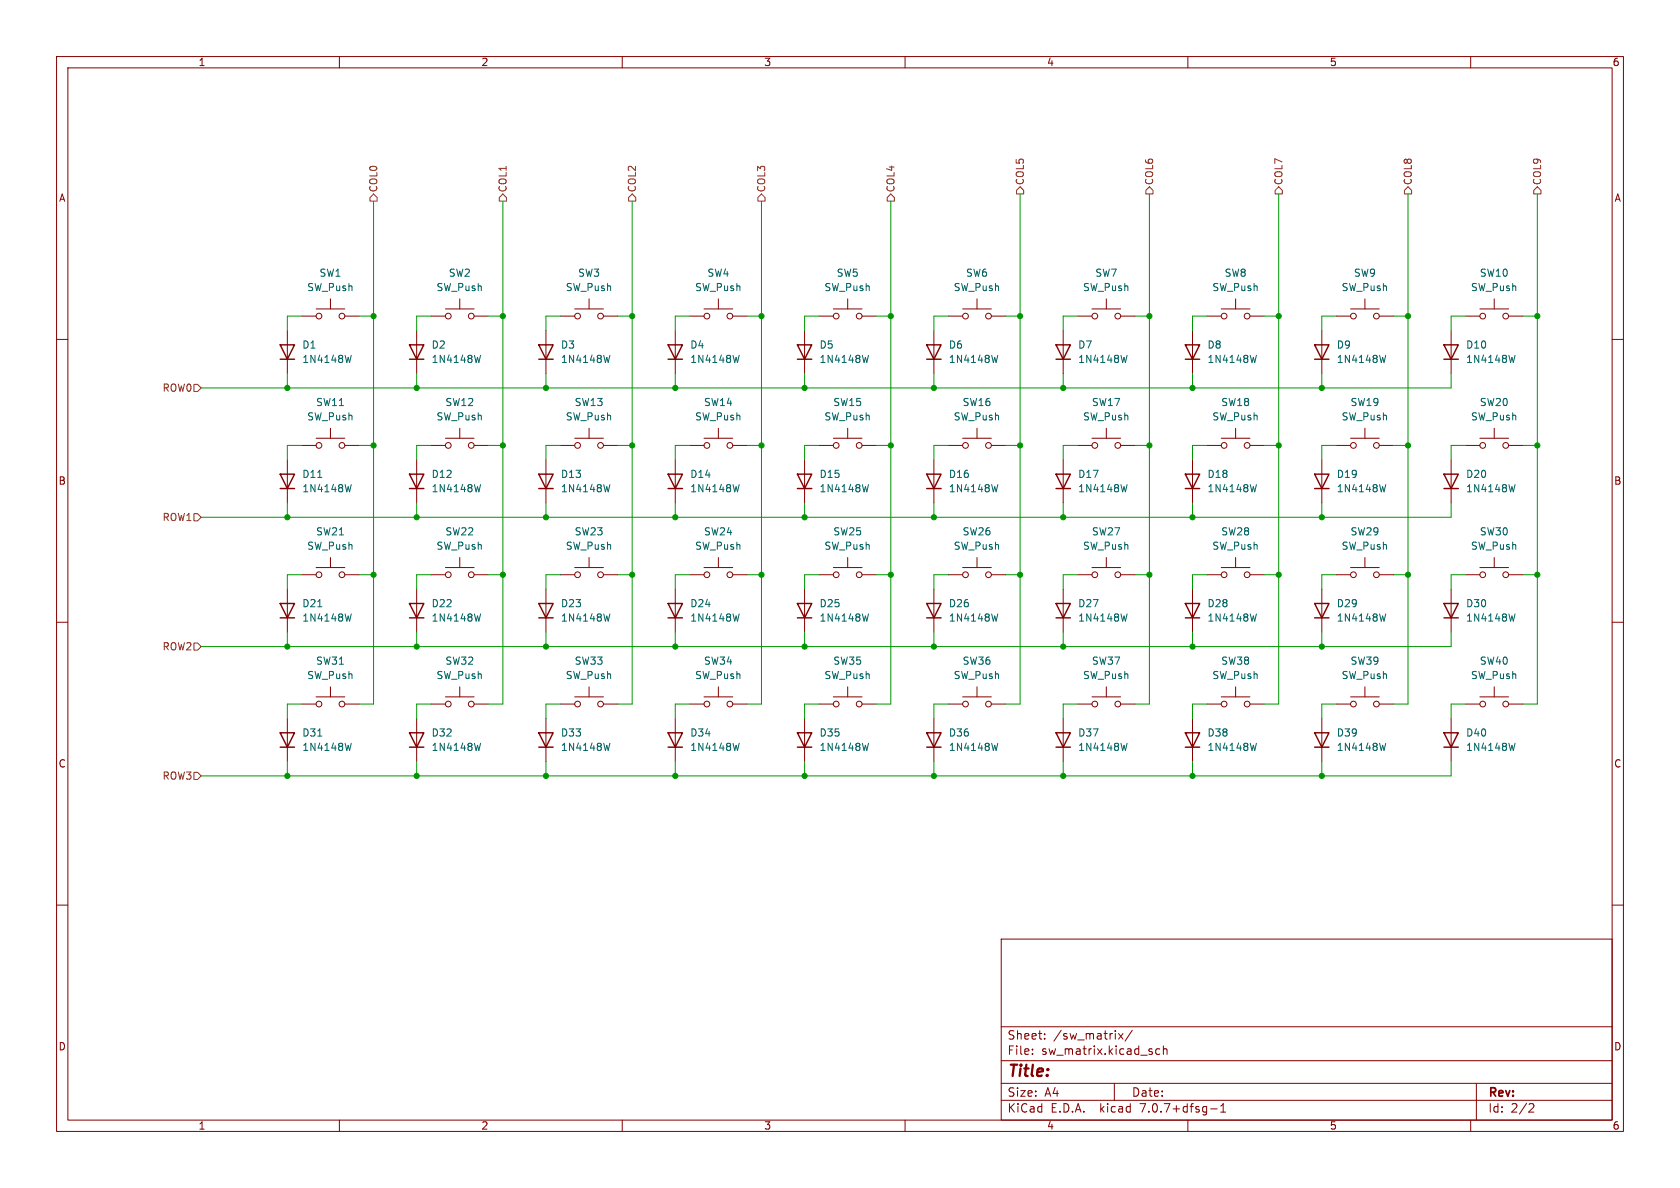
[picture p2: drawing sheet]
<svg xmlns="http://www.w3.org/2000/svg" width="297mm" height="210mm" viewBox="0 0 297 210" stroke-linecap="round" stroke-linejoin="round" font-family="sans-serif">
<g fill="none" stroke="#840000" stroke-width=".18">
<path d="M10 10h277v190h-277zM12 12h273v186h-273zM60 10v2M110 10v2M160 10v2M210 10v2M260 10v2M10 60h2M50.8 58.4v7.6M53.3 55.9h2.6M55.9 54.6h5.1M58.4 52.8v1.8"/>
<path d="M61 55.9h2.5M73.7 58.4v7.6M76.2 55.9h2.5M78.7 54.6h5.1M81.3 52.8v1.8M83.8 55.9h2.6M96.5 58.4v7.6M99.1 55.9h2.5M101.6 54.6h5.1M104.1 52.8v1.8M106.7 55.9h2.5M119.4 58.4v7.6"/>
<path d="M121.9 55.9h2.6M124.5 54.6h5M127 52.8v1.8M129.5 55.9h2.6M142.2 58.4v7.6M144.8 55.9h2.5M147.3 54.6h5.1M149.9 52.8v1.8M152.4 55.9h2.5M165.1 58.4v7.6M167.6 55.9h2.6M170.2 54.6h5.1"/>
<path d="M172.7 52.8v1.8M175.3 55.9h2.5M188 58.4v7.6M190.5 55.9h2.5M193 54.6h5.1M195.6 52.8v1.8M198.1 55.9h2.6M210.8 58.4v7.6M213.4 55.9h2.5M215.9 54.6h5.1M218.4 52.8v1.8M221 55.9h2.5"/>
<path d="M233.7 58.4v7.6M236.2 55.9h2.6M238.8 54.6h5M241.3 52.8v1.8M243.8 55.9h2.6M256.5 58.4v7.6M259.1 55.9h2.5M261.6 54.6h5.1M264.2 52.8v1.8M266.7 55.9h2.5M285 60h2M53.3 78.7h2.6"/>
<path d="M55.9 77.5h5.1M58.4 75.7v1.8M61 78.7h2.5M76.2 78.7h2.5M78.7 77.5h5.1M81.3 75.7v1.8M83.8 78.7h2.6M99.1 78.7h2.5M101.6 77.5h5.1M104.1 75.7v1.8M106.7 78.7h2.5M121.9 78.7h2.6"/>
<path d="M124.5 77.5h5M127 75.7v1.8M129.5 78.7h2.6M144.8 78.7h2.5M147.3 77.5h5.1M149.9 75.7v1.8M152.4 78.7h2.5M167.6 78.7h2.6M170.2 77.5h5.1M172.7 75.7v1.8M175.3 78.7h2.5M190.5 78.7h2.5"/>
<path d="M193 77.5h5.1M195.6 75.7v1.8M198.1 78.7h2.6M213.4 78.7h2.5M215.9 77.5h5.1M218.4 75.7v1.8M221 78.7h2.5M236.2 78.7h2.6M238.8 77.5h5M241.3 75.7v1.8M243.8 78.7h2.6M259.1 78.7h2.5"/>
<path d="M261.6 77.5h5.1M264.2 75.7v1.8M266.7 78.7h2.5M50.8 81.3v7.6M58.4 98.6v1.7M73.7 81.3v7.6M81.3 98.6v1.7M96.5 81.3v7.6M104.1 98.6v1.7M119.4 81.3v7.6M127 98.6v1.7M142.2 81.3v7.6"/>
<path d="M149.9 98.6v1.7M165.1 81.3v7.6M172.7 98.6v1.7M188 81.3v7.6M195.6 98.6v1.7M210.8 81.3v7.6M218.4 98.6v1.7M233.7 81.3v7.6M241.3 98.6v1.7M256.5 81.3v7.6M264.2 98.6v1.7M10 110h2"/>
<path d="M50.8 104.1v7.7M53.3 101.6h2.6M55.9 100.3h5.1M61 101.6h2.5M73.7 104.1v7.7M76.2 101.6h2.5M78.7 100.3h5.1M83.8 101.6h2.6M96.5 104.1v7.7M99.1 101.6h2.5M101.6 100.3h5.1M106.7 101.6h2.5"/>
<path d="M119.4 104.1v7.7M121.9 101.6h2.6M124.5 100.3h5M129.5 101.6h2.6M142.2 104.1v7.7M144.8 101.6h2.5M147.3 100.3h5.1M152.4 101.6h2.5M165.1 104.1v7.7M167.6 101.6h2.6M170.2 100.3h5.1M175.3 101.6h2.5"/>
<path d="M188 104.1v7.7M190.5 101.6h2.5M193 100.3h5.1M198.1 101.6h2.6M210.8 104.1v7.7M213.4 101.6h2.5M215.9 100.3h5.1M221 101.6h2.5M233.7 104.1v7.7M236.2 101.6h2.6M238.8 100.3h5M243.8 101.6h2.6"/>
<path d="M256.5 104.1v7.7M259.1 101.6h2.5M261.6 100.3h5.1M266.7 101.6h2.5M285 110h2M50.8 127v7.6M53.3 124.5h2.6M55.9 123.2h5.1M58.4 121.4v1.8M61 124.5h2.5M73.7 127v7.6M76.2 124.5h2.5"/>
<path d="M78.7 123.2h5.1M81.3 121.4v1.8M83.8 124.5h2.6M96.5 127v7.6M99.1 124.5h2.5M101.6 123.2h5.1M104.1 121.4v1.8M106.7 124.5h2.5M119.4 127v7.6M121.9 124.5h2.6M124.5 123.2h5M127 121.4v1.8"/>
<path d="M129.5 124.5h2.6M142.2 127v7.6M144.8 124.5h2.5M147.3 123.2h5.1M149.9 121.4v1.8M152.4 124.5h2.5M165.1 127v7.6M167.6 124.5h2.6M170.2 123.2h5.1M172.7 121.4v1.8M175.3 124.5h2.5M188 127v7.6"/>
<path d="M190.5 124.5h2.5M193 123.2h5.1M195.6 121.4v1.8M198.1 124.5h2.6M210.8 127v7.6M213.4 124.5h2.5M215.9 123.2h5.1M218.4 121.4v1.8M221 124.5h2.5M233.7 127v7.6M236.2 124.5h2.6M238.8 123.2h5"/>
<path d="M241.3 121.4v1.8M243.8 124.5h2.6M256.5 127v7.6M259.1 124.5h2.5M261.6 123.2h5.1M264.2 121.4v1.8M266.7 124.5h2.5M10 160h2M285 160h2M177 166h108v32h-108zM60 198v2M110 198v2"/>
<path d="M160 198v2M177 194.5h108M177 191.5h108M177 187.5h108M177 181.5h108M182.5 186.3v.1M182.5 185.5v.1M184.7 183.6v.1M184.7 182.8v.1M197 191.5v3M197.7 182.7l.8 1M198.5 182.7l-.8 1"/>
<path d="M200.2 182.1l-1.3 2M205 185.5l-.4-.1-.3 .3v.4l.2 .2h.5M205.7 185.5l.2-.1 .3 .1 .1 .9M205.7 184.9v1.5M210 198v2M214 196h1.2M215.8 196.6h.9M215.8 195.5l.4-.4v1.5M260 198v2M261 191.5v6.5M270.5 195.1l.5 .1 .2 .3-1 1.1h1"/>
<circle cx="56.4" cy="55.9" r=".51"/>
<circle cx="60.5" cy="55.9" r=".51"/>
<circle cx="79.2" cy="55.9" r=".51"/>
<circle cx="83.3" cy="55.9" r=".51"/>
<circle cx="102.1" cy="55.9" r=".51"/>
<circle cx="106.2" cy="55.9" r=".51"/>
<circle cx="125" cy="55.9" r=".51"/>
<circle cx="129" cy="55.9" r=".51"/>
<circle cx="147.8" cy="55.9" r=".51"/>
<circle cx="151.9" cy="55.9" r=".51"/>
<circle cx="170.7" cy="55.9" r=".51"/>
<circle cx="174.8" cy="55.9" r=".51"/>
<circle cx="193.5" cy="55.9" r=".51"/>
<circle cx="197.6" cy="55.9" r=".51"/>
<circle cx="216.4" cy="55.9" r=".51"/>
<circle cx="220.5" cy="55.9" r=".51"/>
<circle cx="239.3" cy="55.9" r=".51"/>
<circle cx="243.3" cy="55.9" r=".51"/>
<circle cx="262.1" cy="55.9" r=".51"/>
<circle cx="266.2" cy="55.9" r=".51"/>
<circle cx="56.4" cy="78.7" r=".51"/>
<circle cx="60.5" cy="78.7" r=".51"/>
<circle cx="79.2" cy="78.7" r=".51"/>
<circle cx="83.3" cy="78.7" r=".51"/>
<circle cx="102.1" cy="78.7" r=".51"/>
<circle cx="106.2" cy="78.7" r=".51"/>
<circle cx="125" cy="78.7" r=".51"/>
<circle cx="129" cy="78.7" r=".51"/>
<circle cx="147.8" cy="78.7" r=".51"/>
<circle cx="151.9" cy="78.7" r=".51"/>
<circle cx="170.7" cy="78.7" r=".51"/>
<circle cx="174.8" cy="78.7" r=".51"/>
<circle cx="193.5" cy="78.7" r=".51"/>
<circle cx="197.6" cy="78.7" r=".51"/>
<circle cx="216.4" cy="78.7" r=".51"/>
<circle cx="220.5" cy="78.7" r=".51"/>
<circle cx="239.3" cy="78.7" r=".51"/>
<circle cx="243.3" cy="78.7" r=".51"/>
<circle cx="262.1" cy="78.7" r=".51"/>
<circle cx="266.2" cy="78.7" r=".51"/>
<circle cx="56.4" cy="101.6" r=".51"/>
<circle cx="60.5" cy="101.6" r=".51"/>
<circle cx="79.2" cy="101.6" r=".51"/>
<circle cx="83.3" cy="101.6" r=".51"/>
<circle cx="102.1" cy="101.6" r=".51"/>
<circle cx="106.2" cy="101.6" r=".51"/>
<circle cx="125" cy="101.6" r=".51"/>
<circle cx="129" cy="101.6" r=".51"/>
<circle cx="147.8" cy="101.6" r=".51"/>
<circle cx="151.9" cy="101.6" r=".51"/>
<circle cx="170.7" cy="101.6" r=".51"/>
<circle cx="174.8" cy="101.6" r=".51"/>
<circle cx="193.5" cy="101.6" r=".51"/>
<circle cx="197.6" cy="101.6" r=".51"/>
<circle cx="216.4" cy="101.6" r=".51"/>
<circle cx="220.5" cy="101.6" r=".51"/>
<circle cx="239.3" cy="101.6" r=".51"/>
<circle cx="243.3" cy="101.6" r=".51"/>
<circle cx="262.1" cy="101.6" r=".51"/>
<circle cx="266.2" cy="101.6" r=".51"/>
<circle cx="56.4" cy="124.5" r=".51"/>
<circle cx="60.5" cy="124.5" r=".51"/>
<circle cx="79.2" cy="124.5" r=".51"/>
<circle cx="83.3" cy="124.5" r=".51"/>
<circle cx="102.1" cy="124.5" r=".51"/>
<circle cx="106.2" cy="124.5" r=".51"/>
<circle cx="125" cy="124.5" r=".51"/>
<circle cx="129" cy="124.5" r=".51"/>
<circle cx="147.8" cy="124.5" r=".51"/>
<circle cx="151.9" cy="124.5" r=".51"/>
<circle cx="170.7" cy="124.5" r=".51"/>
<circle cx="174.8" cy="124.5" r=".51"/>
<circle cx="193.5" cy="124.5" r=".51"/>
<circle cx="197.6" cy="124.5" r=".51"/>
<circle cx="216.4" cy="124.5" r=".51"/>
<circle cx="220.5" cy="124.5" r=".51"/>
<circle cx="239.3" cy="124.5" r=".51"/>
<circle cx="243.3" cy="124.5" r=".51"/>
<circle cx="262.1" cy="124.5" r=".51"/>
<circle cx="266.2" cy="124.5" r=".51"/>
</g>
<g fill="none" stroke="#840000" stroke-width=".25">
<path d="M49.5 61h2.6l-1.3 2.5zM49.5 63.5h2.6M72.4 61h2.5l-1.2 2.5zM72.4 63.5h2.5M95.2 61h2.6l-1.3 2.5zM95.2 63.5h2.6M118.1 61h2.5l-1.2 2.5zM118.1 63.5h2.5M141 61h2.5l-1.3 2.5zM141 63.5h2.5M163.8 61h2.6l-1.3 2.5zM163.8 63.5h2.6"/>
<path d="M186.7 61h2.5l-1.2 2.5zM186.7 63.5h2.5M209.5 61h2.6l-1.3 2.5zM209.5 63.5h2.6M232.4 61h2.5l-1.2 2.5zM232.4 63.5h2.5M255.3 61h2.5l-1.3 2.5zM255.3 63.5h2.5M49.5 83.8h2.6l-1.3 2.6zM49.5 86.4h2.6M72.4 83.8h2.5l-1.2 2.6zM72.4 86.4h2.5"/>
<path d="M95.2 83.8h2.6l-1.3 2.6zM95.2 86.4h2.6M118.1 83.8h2.5l-1.2 2.6zM118.1 86.4h2.5M141 83.8h2.5l-1.3 2.6zM141 86.4h2.5M163.8 83.8h2.6l-1.3 2.6zM163.8 86.4h2.6M186.7 83.8h2.5l-1.2 2.6zM186.7 86.4h2.5M209.5 83.8h2.6l-1.3 2.6zM209.5 86.4h2.6"/>
<path d="M232.4 83.8h2.5l-1.2 2.6zM232.4 86.4h2.5M255.3 83.8h2.5l-1.3 2.6zM255.3 86.4h2.5M49.5 106.7h2.6l-1.3 2.5zM49.5 109.2h2.6M72.4 106.7h2.5l-1.2 2.5zM72.4 109.2h2.5M95.2 106.7h2.6l-1.3 2.5zM95.2 109.2h2.6M118.1 106.7h2.5l-1.2 2.5zM118.1 109.2h2.5"/>
<path d="M141 106.7h2.5l-1.3 2.5zM141 109.2h2.5M163.8 106.7h2.6l-1.3 2.5zM163.8 109.2h2.6M186.7 106.7h2.5l-1.2 2.5zM186.7 109.2h2.5M209.5 106.7h2.6l-1.3 2.5zM209.5 109.2h2.6M232.4 106.7h2.5l-1.2 2.5zM232.4 109.2h2.5M255.3 106.7h2.5l-1.3 2.5zM255.3 109.2h2.5"/>
<path d="M49.5 129.5h2.6l-1.3 2.6zM49.5 132.1h2.6M72.4 129.5h2.5l-1.2 2.6zM72.4 132.1h2.5M95.2 129.5h2.6l-1.3 2.6zM95.2 132.1h2.6M118.1 129.5h2.5l-1.2 2.6zM118.1 132.1h2.5M141 129.5h2.5l-1.3 2.6zM141 132.1h2.5M163.8 129.5h2.6l-1.3 2.6zM163.8 132.1h2.6"/>
<path d="M186.7 129.5h2.5l-1.2 2.6zM186.7 132.1h2.5M209.5 129.5h2.6l-1.3 2.6zM209.5 132.1h2.6M232.4 129.5h2.5l-1.2 2.6zM232.4 132.1h2.5M255.3 129.5h2.5l-1.3 2.6zM255.3 132.1h2.5"/>
</g>
<g fill="none" stroke="#006464" stroke-width=".18">
<path d="M62.1 62.8l-.3 1.3M85 62.8l-.3 1.3M107.8 62.8l-.3 1.3M130.7 62.8l-.3 1.3M153.5 62.8l-.3 1.3M176.4 62.8l-.3 1.3M199.3 62.8l-.3 1.3M222.1 62.8l-.3 1.3M245 62.8l-.3 1.3M267.8 62.8l-.3 1.3M56.2 84.4h.7M62.1 85.7l-.3 1.2"/>
<path d="M85 85.7l-.3 1.2M107.8 85.7l-.3 1.2M130.7 85.7l-.3 1.2M153.5 85.7l-.3 1.2M176.4 85.7l-.3 1.2M199.3 85.7l-.3 1.2M222.1 85.7l-.3 1.2M245 85.7l-.3 1.2M267.8 85.7l-.3 1.2M56.2 107.3h.7M62.1 108.5l-.3 1.3M85 108.5l-.3 1.3"/>
<path d="M107.8 108.5l-.3 1.3M130.7 108.5l-.3 1.3M153.5 108.5l-.3 1.3M176.4 108.5l-.3 1.3M199.3 108.5l-.3 1.3M222.1 108.5l-.3 1.3M245 108.5l-.3 1.3M267.8 108.5l-.3 1.3M56.2 130.1h.7M62.1 131.4l-.3 1.3M85 131.4l-.3 1.3M107.8 131.4l-.3 1.3"/>
<path d="M130.7 131.4l-.3 1.3M153.5 131.4l-.3 1.3M176.4 131.4l-.3 1.3M199.3 131.4l-.3 1.3M222.1 131.4l-.3 1.3M245 131.4l-.3 1.3M267.8 131.4l-.3 1.3"/>
</g>
<g fill="none" stroke="#725600" stroke-width=".18">
<path d="M65.4 34.9l.6-.6 .7 .6v.7h-1.3zM88.9 34.3l.6 .6v.7h-1.2v-.7zM111.8 34.3l.6 .6v.7h-1.3v-.7zM134.6 34.3l.7 .6v.7h-1.3v-.7zM157.5 34.3l.6 .6v.7h-1.3v-.7zM180.3 33l.7 .7v.6h-1.3v-.6zM203.2 33l.6 .7v.6h-1.2v-.6zM226.1 33l.6 .7v.6h-1.3v-.6zM248.9 33l.7 .7v.6h-1.3v-.6zM271.8 33l.6 .7v.6h-1.3v-.6zM34.3 67.9h.6l.7 .7-.7 .6h-.6zM34.3 90.8h.6l.7 .6-.7 .7h-.6z"/>
<path d="M34.3 113.7h.6l.7 .6-.7 .6h-.6zM34.3 136.5h.6l.7 .7-.7 .6h-.6z"/>
</g>
<g fill="none" stroke="#009600" stroke-width=".18">
<path d="M66 35.6v88.9h-2.5M88.9 35.6v88.9h-2.5M111.8 35.6v88.9h-2.6M134.6 35.6v88.9h-2.5M157.5 35.6v88.9h-2.6M180.3 34.3v90.2h-2.5M203.2 34.3v90.2h-2.5M226.1 34.3v90.2h-2.6M248.9 34.3v90.2h-2.5M271.8 34.3v90.2h-2.6M53.3 55.9h-2.5v2.5M63.5 55.9h2.5"/>
<path d="M76.2 55.9h-2.5v2.5M86.4 55.9h2.5M99.1 55.9h-2.6v2.5M109.2 55.9h2.6M121.9 55.9h-2.5v2.5M132.1 55.9h2.5M144.8 55.9h-2.6v2.5M154.9 55.9h2.6M167.6 55.9h-2.5v2.5M177.8 55.9h2.5M190.5 55.9h-2.5v2.5M200.7 55.9h2.5"/>
<path d="M213.4 55.9h-2.6v2.5M223.5 55.9h2.6M236.2 55.9h-2.5v2.5M246.4 55.9h2.5M259.1 55.9h-2.6v2.5M269.2 55.9h2.6M50.8 66v2.6M53.3 78.7h-2.5v2.6M63.5 78.7h2.5M73.7 66v2.6M76.2 78.7h-2.5v2.6M86.4 78.7h2.5"/>
<path d="M96.5 66v2.6M99.1 78.7h-2.6v2.6M109.2 78.7h2.6M119.4 66v2.6M121.9 78.7h-2.5v2.6M132.1 78.7h2.5M142.2 66v2.6M144.8 78.7h-2.6v2.6M154.9 78.7h2.6M165.1 66v2.6M167.6 78.7h-2.5v2.6M177.8 78.7h2.5"/>
<path d="M188 66v2.6M190.5 78.7h-2.5v2.6M200.7 78.7h2.5M210.8 66v2.6M213.4 78.7h-2.6v2.6M223.5 78.7h2.6M233.7 66v2.6M236.2 78.7h-2.5v2.6M246.4 78.7h2.5M256.5 66v2.6h-220.9M259.1 78.7h-2.6v2.6M269.2 78.7h2.6"/>
<path d="M50.8 88.9v2.5M73.7 88.9v2.5M96.5 88.9v2.5M119.4 88.9v2.5M142.2 88.9v2.5M165.1 88.9v2.5M188 88.9v2.5M210.8 88.9v2.5M233.7 88.9v2.5M256.5 88.9v2.5h-220.9M50.8 111.8v2.5M53.3 101.6h-2.5v2.5"/>
<path d="M63.5 101.6h2.5M73.7 111.8v2.5M76.2 101.6h-2.5v2.5M86.4 101.6h2.5M96.5 111.8v2.5M99.1 101.6h-2.6v2.5M109.2 101.6h2.6M119.4 111.8v2.5M121.9 101.6h-2.5v2.5M132.1 101.6h2.5M142.2 111.8v2.5M144.8 101.6h-2.6v2.5"/>
<path d="M154.9 101.6h2.6M165.1 111.8v2.5M167.6 101.6h-2.5v2.5M177.8 101.6h2.5M188 111.8v2.5M190.5 101.6h-2.5v2.5M200.7 101.6h2.5M210.8 111.8v2.5M213.4 101.6h-2.6v2.5M223.5 101.6h2.6M233.7 111.8v2.5M236.2 101.6h-2.5v2.5"/>
<path d="M246.4 101.6h2.5M256.5 111.8v2.5h-220.9M259.1 101.6h-2.6v2.5M269.2 101.6h2.6M50.8 134.6v2.6M53.3 124.5h-2.5v2.5M73.7 134.6v2.6M76.2 124.5h-2.5v2.5M96.5 134.6v2.6M99.1 124.5h-2.6v2.5M119.4 134.6v2.6M121.9 124.5h-2.5v2.5"/>
<path d="M142.2 134.6v2.6M144.8 124.5h-2.6v2.5M165.1 134.6v2.6M167.6 124.5h-2.5v2.5M188 134.6v2.6M190.5 124.5h-2.5v2.5M210.8 134.6v2.6M213.4 124.5h-2.6v2.5M233.7 134.6v2.6M236.2 124.5h-2.5v2.5M256.5 134.6v2.6h-220.9M259.1 124.5h-2.6v2.5"/>
</g>
<g fill="#009600" stroke="#009600" stroke-width=".18">
<circle cx="188" cy="137.2" r=".46"/>
<circle cx="165.1" cy="137.2" r=".46"/>
<circle cx="180.3" cy="101.6" r=".46"/>
<circle cx="165.1" cy="114.3" r=".46"/>
<circle cx="157.5" cy="101.6" r=".46"/>
<circle cx="188" cy="114.3" r=".46"/>
<circle cx="119.4" cy="137.2" r=".46"/>
<circle cx="142.2" cy="114.3" r=".46"/>
<circle cx="142.2" cy="137.2" r=".46"/>
<circle cx="119.4" cy="68.6" r=".46"/>
<circle cx="111.8" cy="101.6" r=".46"/>
<circle cx="119.4" cy="114.3" r=".46"/>
<circle cx="142.2" cy="68.6" r=".46"/>
<circle cx="119.4" cy="91.4" r=".46"/>
<circle cx="50.8" cy="137.2" r=".46"/>
<circle cx="50.8" cy="114.3" r=".46"/>
<circle cx="66" cy="101.6" r=".46"/>
<circle cx="111.8" cy="55.9" r=".46"/>
<circle cx="66" cy="55.9" r=".46"/>
<circle cx="88.9" cy="55.9" r=".46"/>
<circle cx="96.5" cy="114.3" r=".46"/>
<circle cx="73.7" cy="91.4" r=".46"/>
<circle cx="88.9" cy="101.6" r=".46"/>
<circle cx="73.7" cy="137.2" r=".46"/>
<circle cx="96.5" cy="137.2" r=".46"/>
<circle cx="96.5" cy="91.4" r=".46"/>
<circle cx="73.7" cy="114.3" r=".46"/>
<circle cx="50.8" cy="91.4" r=".46"/>
<circle cx="73.7" cy="68.6" r=".46"/>
<circle cx="66" cy="78.7" r=".46"/>
<circle cx="88.9" cy="78.7" r=".46"/>
<circle cx="111.8" cy="78.7" r=".46"/>
<circle cx="96.5" cy="68.6" r=".46"/>
<circle cx="50.8" cy="68.6" r=".46"/>
<circle cx="271.8" cy="55.9" r=".46"/>
<circle cx="271.8" cy="101.6" r=".46"/>
<circle cx="248.9" cy="101.6" r=".46"/>
<circle cx="233.7" cy="91.4" r=".46"/>
<circle cx="226.1" cy="101.6" r=".46"/>
<circle cx="226.1" cy="78.7" r=".46"/>
<circle cx="248.9" cy="78.7" r=".46"/>
<circle cx="271.8" cy="78.7" r=".46"/>
<circle cx="248.9" cy="55.9" r=".46"/>
<circle cx="233.7" cy="114.3" r=".46"/>
<circle cx="157.5" cy="78.7" r=".46"/>
<circle cx="157.5" cy="55.9" r=".46"/>
<circle cx="165.1" cy="68.6" r=".46"/>
<circle cx="188" cy="68.6" r=".46"/>
<circle cx="180.3" cy="55.9" r=".46"/>
<circle cx="134.6" cy="78.7" r=".46"/>
<circle cx="134.6" cy="55.9" r=".46"/>
<circle cx="203.2" cy="55.9" r=".46"/>
<circle cx="233.7" cy="68.6" r=".46"/>
<circle cx="226.1" cy="55.9" r=".46"/>
<circle cx="210.8" cy="68.6" r=".46"/>
<circle cx="203.2" cy="78.7" r=".46"/>
<circle cx="210.8" cy="91.4" r=".46"/>
<circle cx="188" cy="91.4" r=".46"/>
<circle cx="180.3" cy="78.7" r=".46"/>
<circle cx="165.1" cy="91.4" r=".46"/>
<circle cx="142.2" cy="91.4" r=".46"/>
<circle cx="134.6" cy="101.6" r=".46"/>
<circle cx="203.2" cy="101.6" r=".46"/>
<circle cx="233.7" cy="137.2" r=".46"/>
<circle cx="210.8" cy="114.3" r=".46"/>
<circle cx="210.8" cy="137.2" r=".46"/>
</g>
<text font-size="2.8" fill="#840000" x="178" y="190.9">Title:</text>
<g font-size="2.1" fill="#840000">
<text x="178" y="184">Sheet:</text>
<text x="186.2" y="184">/sw_matrix/</text>
<text x="178" y="186.7">File:</text>
<text x="184.1" y="186.7">sw_matrix.kicad_sch</text>
<text x="178" y="196.9">KiCad</text>
<text x="178" y="194.1">Size:</text>
<text x="184.7" y="194.1">A4</text>
<text x="185.7" y="196.9">E.D.A.</text>
<text x="194.6" y="196.9">kicad</text>
<text x="200" y="194.1">Date:</text>
<text x="201.8" y="196.9">7.0.7+dfsg-1</text>
<text x="263" y="194.3">Rev:</text>
<text x="263" y="196.9">Id:</text>
<text x="267.1" y="196.9">2/2</text>
</g>
<g font-size="1.8" fill="#840000">
<text x="35" y="11.9">1</text>
<text x="85" y="11.9">2</text>
<text x="135" y="11.9">3</text>
<text x="185" y="11.9">4</text>
<text x="235" y="11.9">5</text>
<text x="285" y="11.9">6</text>
<text x="10.3" y="35.9">A</text>
<text x="285.3" y="35.9">A</text>
<text x="10.3" y="85.9">B</text>
<text x="285.3" y="85.9">B</text>
<text x="10.3" y="135.9">C</text>
<text x="285.3" y="135.9">C</text>
<text x="10.3" y="185.9">D</text>
<text x="285.3" y="185.9">D</text>
<text x="35" y="199.9">1</text>
<text x="85" y="199.9">2</text>
<text x="135" y="199.9">3</text>
<text x="185" y="199.9">4</text>
<text x="235" y="199.9">5</text>
<text x="285" y="199.9">6</text>
</g>
<g font-size="1.8" fill="#725600">
<text x="66.9" y="34.1" transform="rotate(-90 66.9 34.1)">COL0</text>
<text x="89.8" y="34.1" transform="rotate(-90 89.8 34.1)">COL1</text>
<text x="112.6" y="34.1" transform="rotate(-90 112.6 34.1)">COL2</text>
<text x="135.5" y="34.1" transform="rotate(-90 135.5 34.1)">COL3</text>
<text x="158.3" y="34.1" transform="rotate(-90 158.3 34.1)">COL4</text>
<text x="181.2" y="32.8" transform="rotate(-90 181.2 32.8)">COL5</text>
<text x="204.1" y="32.8" transform="rotate(-90 204.1 32.8)">COL6</text>
<text x="226.9" y="32.8" transform="rotate(-90 226.9 32.8)">COL7</text>
<text x="249.8" y="32.8" transform="rotate(-90 249.8 32.8)">COL8</text>
<text x="272.6" y="32.8" transform="rotate(-90 272.6 32.8)">COL9</text>
<text x="28.6" y="69.4">ROW0</text>
<text x="28.6" y="92.3">ROW1</text>
<text x="28.6" y="115.2">ROW2</text>
<text x="28.6" y="138">ROW3</text>
</g>
<g font-size="1.8" fill="#006464">
<text x="54.2" y="51.7">SW_Push</text>
<text x="56.4" y="49.1">SW1</text>
<text x="77.1" y="51.7">SW_Push</text>
<text x="79.2" y="49.1">SW2</text>
<text x="99.9" y="51.7">SW_Push</text>
<text x="102.1" y="49.1">SW3</text>
<text x="122.8" y="51.7">SW_Push</text>
<text x="125" y="49.1">SW4</text>
<text x="145.6" y="51.7">SW_Push</text>
<text x="147.8" y="49.1">SW5</text>
<text x="168.5" y="51.7">SW_Push</text>
<text x="170.7" y="49.1">SW6</text>
<text x="191.4" y="51.7">SW_Push</text>
<text x="193.5" y="49.1">SW7</text>
<text x="214.2" y="51.7">SW_Push</text>
<text x="216.4" y="49.1">SW8</text>
<text x="237.1" y="51.7">SW_Push</text>
<text x="239.3" y="49.1">SW9</text>
<text x="259.9" y="51.7">SW_Push</text>
<text x="261.5" y="49.1">SW10</text>
<text x="53.3" y="61.8">D1</text>
<text x="53.3" y="64.4">1N4148W</text>
<text x="76.2" y="61.8">D2</text>
<text x="76.2" y="64.4">1N4148W</text>
<text x="99.1" y="61.8">D3</text>
<text x="99.1" y="64.4">1N4148W</text>
<text x="121.9" y="61.8">D4</text>
<text x="121.9" y="64.4">1N4148W</text>
<text x="144.8" y="61.8">D5</text>
<text x="144.8" y="64.4">1N4148W</text>
<text x="167.6" y="61.8">D6</text>
<text x="167.6" y="64.4">1N4148W</text>
<text x="190.5" y="61.8">D7</text>
<text x="190.5" y="64.4">1N4148W</text>
<text x="213.4" y="61.8">D8</text>
<text x="213.4" y="64.4">1N4148W</text>
<text x="236.2" y="61.8">D9</text>
<text x="236.2" y="64.4">1N4148W</text>
<text x="259.1" y="61.8">D10</text>
<text x="259.1" y="64.4">1N4148W</text>
<text x="55.8" y="72">SW11</text>
<text x="78.6" y="72">SW12</text>
<text x="101.5" y="72">SW13</text>
<text x="124.4" y="72">SW14</text>
<text x="147.2" y="72">SW15</text>
<text x="170.1" y="72">SW16</text>
<text x="192.9" y="72">SW17</text>
<text x="215.8" y="72">SW18</text>
<text x="238.7" y="72">SW19</text>
<text x="261.5" y="72">SW20</text>
<text x="54.2" y="74.5">SW_Push</text>
<text x="77.1" y="74.5">SW_Push</text>
<text x="99.9" y="74.5">SW_Push</text>
<text x="122.8" y="74.5">SW_Push</text>
<text x="145.6" y="74.5">SW_Push</text>
<text x="168.5" y="74.5">SW_Push</text>
<text x="191.4" y="74.5">SW_Push</text>
<text x="214.2" y="74.5">SW_Push</text>
<text x="237.1" y="74.5">SW_Push</text>
<text x="259.9" y="74.5">SW_Push</text>
<text x="53.3" y="84.7">D11</text>
<text x="53.3" y="87.2">1N4148W</text>
<text x="76.2" y="84.7">D12</text>
<text x="76.2" y="87.2">1N4148W</text>
<text x="99.1" y="84.7">D13</text>
<text x="99.1" y="87.2">1N4148W</text>
<text x="121.9" y="84.7">D14</text>
<text x="121.9" y="87.2">1N4148W</text>
<text x="144.8" y="84.7">D15</text>
<text x="144.8" y="87.2">1N4148W</text>
<text x="167.6" y="84.7">D16</text>
<text x="167.6" y="87.2">1N4148W</text>
<text x="190.5" y="84.7">D17</text>
<text x="190.5" y="87.2">1N4148W</text>
<text x="213.4" y="84.7">D18</text>
<text x="213.4" y="87.2">1N4148W</text>
<text x="236.2" y="84.7">D19</text>
<text x="236.2" y="87.2">1N4148W</text>
<text x="259.1" y="84.7">D20</text>
<text x="259.1" y="87.2">1N4148W</text>
<text x="55.8" y="94.8">SW21</text>
<text x="78.6" y="94.8">SW22</text>
<text x="101.5" y="94.8">SW23</text>
<text x="124.4" y="94.8">SW24</text>
<text x="147.2" y="94.8">SW25</text>
<text x="170.1" y="94.8">SW26</text>
<text x="192.9" y="94.8">SW27</text>
<text x="215.8" y="94.8">SW28</text>
<text x="238.7" y="94.8">SW29</text>
<text x="261.5" y="94.8">SW30</text>
<text x="54.2" y="97.4">SW_Push</text>
<text x="77.1" y="97.4">SW_Push</text>
<text x="99.9" y="97.4">SW_Push</text>
<text x="122.8" y="97.4">SW_Push</text>
<text x="145.6" y="97.4">SW_Push</text>
<text x="168.5" y="97.4">SW_Push</text>
<text x="191.4" y="97.4">SW_Push</text>
<text x="214.2" y="97.4">SW_Push</text>
<text x="237.1" y="97.4">SW_Push</text>
<text x="259.9" y="97.4">SW_Push</text>
<text x="53.3" y="107.5">D21</text>
<text x="76.2" y="107.5">D22</text>
<text x="99.1" y="107.5">D23</text>
<text x="121.9" y="107.5">D24</text>
<text x="144.8" y="107.5">D25</text>
<text x="167.6" y="107.5">D26</text>
<text x="190.5" y="107.5">D27</text>
<text x="213.4" y="107.5">D28</text>
<text x="236.2" y="107.5">D29</text>
<text x="259.1" y="107.5">D30</text>
<text x="53.3" y="110.1">1N4148W</text>
<text x="76.2" y="110.1">1N4148W</text>
<text x="99.1" y="110.1">1N4148W</text>
<text x="121.9" y="110.1">1N4148W</text>
<text x="144.8" y="110.1">1N4148W</text>
<text x="167.6" y="110.1">1N4148W</text>
<text x="190.5" y="110.1">1N4148W</text>
<text x="213.4" y="110.1">1N4148W</text>
<text x="236.2" y="110.1">1N4148W</text>
<text x="259.1" y="110.1">1N4148W</text>
<text x="55.8" y="117.7">SW31</text>
<text x="78.6" y="117.7">SW32</text>
<text x="101.5" y="117.7">SW33</text>
<text x="124.4" y="117.7">SW34</text>
<text x="147.2" y="117.7">SW35</text>
<text x="170.1" y="117.7">SW36</text>
<text x="192.9" y="117.7">SW37</text>
<text x="215.8" y="117.7">SW38</text>
<text x="238.7" y="117.7">SW39</text>
<text x="261.5" y="117.7">SW40</text>
<text x="54.2" y="120.2">SW_Push</text>
<text x="77.1" y="120.2">SW_Push</text>
<text x="99.9" y="120.2">SW_Push</text>
<text x="122.8" y="120.2">SW_Push</text>
<text x="145.6" y="120.2">SW_Push</text>
<text x="168.5" y="120.2">SW_Push</text>
<text x="191.4" y="120.2">SW_Push</text>
<text x="214.2" y="120.2">SW_Push</text>
<text x="237.1" y="120.2">SW_Push</text>
<text x="259.9" y="120.2">SW_Push</text>
<text x="53.3" y="130.4">D31</text>
<text x="76.2" y="130.4">D32</text>
<text x="99.1" y="130.4">D33</text>
<text x="121.9" y="130.4">D34</text>
<text x="144.8" y="130.4">D35</text>
<text x="167.6" y="130.4">D36</text>
<text x="190.5" y="130.4">D37</text>
<text x="213.4" y="130.4">D38</text>
<text x="236.2" y="130.4">D39</text>
<text x="259.1" y="130.4">D40</text>
<text x="53.3" y="132.9">1N4148W</text>
<text x="76.2" y="132.9">1N4148W</text>
<text x="99.1" y="132.9">1N4148W</text>
<text x="121.9" y="132.9">1N4148W</text>
<text x="144.8" y="132.9">1N4148W</text>
<text x="167.6" y="132.9">1N4148W</text>
<text x="190.5" y="132.9">1N4148W</text>
<text x="213.4" y="132.9">1N4148W</text>
<text x="236.2" y="132.9">1N4148W</text>
<text x="259.1" y="132.9">1N4148W</text>
</g>
</svg>
